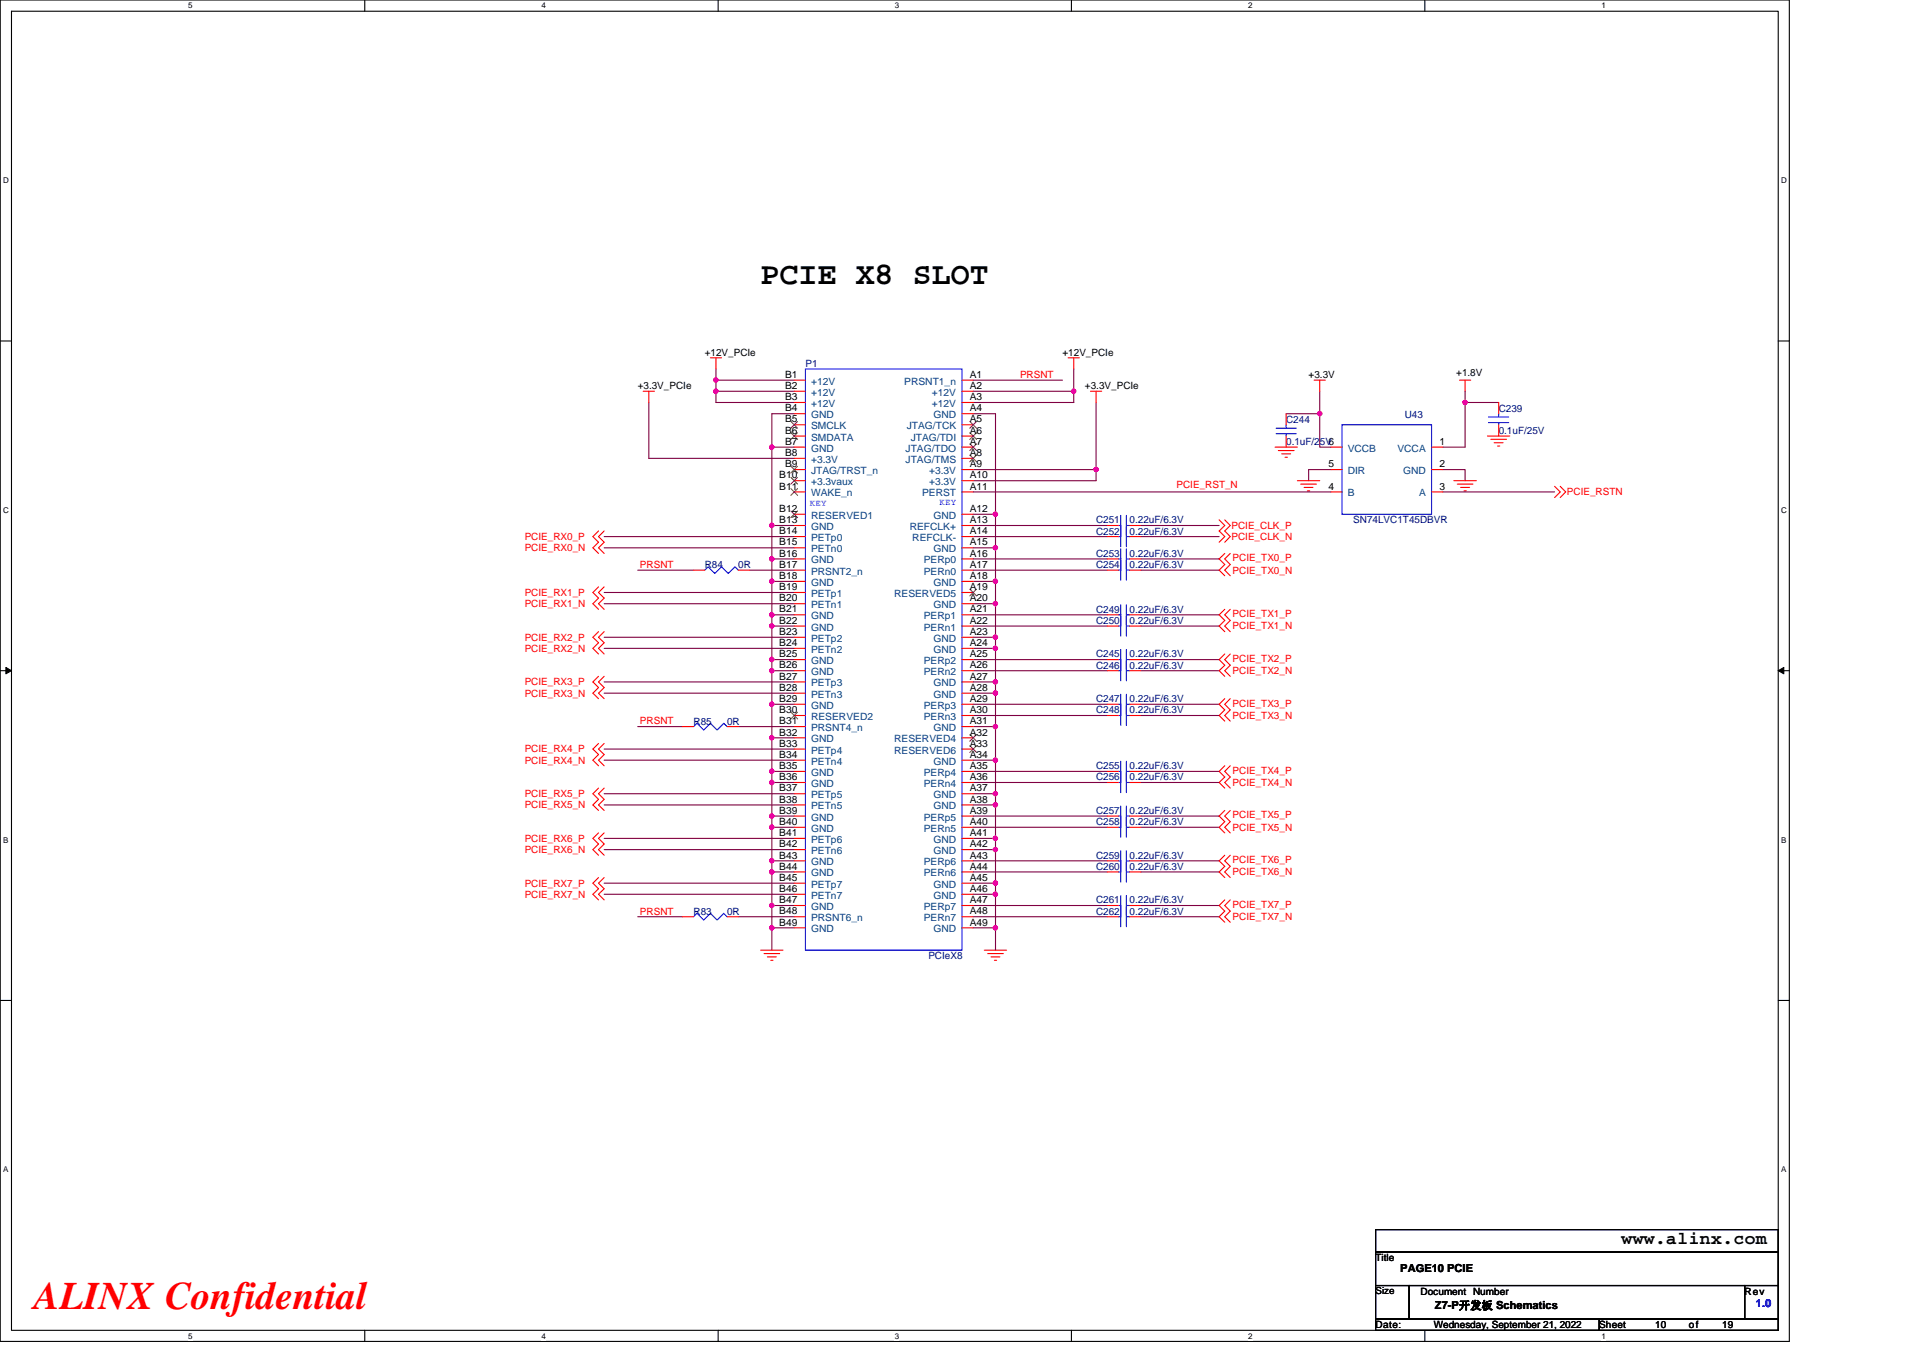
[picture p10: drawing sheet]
<svg xmlns="http://www.w3.org/2000/svg" width="297mm" height="210mm" viewBox="0 0 297 210" stroke-linecap="round" stroke-linejoin="round" font-family="sans-serif">
<path d="M0 0h276.4v207.3h-276.4zM1.8 1.7h272.9v203.8h-272.9z" fill="none" stroke="#000" stroke-width=".17"/>
<g fill="#fff">
<path d="M29.1 .2h.6v1.4h-.6z"/>
<path d="M29.1 205.7h.6v1.4h-.6z"/>
</g>
<path d="M56.3 0v1.7M56.3 205.5v1.8" fill="none" stroke="#000" stroke-width=".17"/>
<g fill="#fff">
<path d="M83.6 .2h.7v1.4h-.7z"/>
<path d="M83.6 205.7h.7v1.4h-.7z"/>
</g>
<path d="M110.9 0v1.7M110.9 205.5v1.8" fill="none" stroke="#000" stroke-width=".17"/>
<g fill="#fff">
<path d="M138.2 .2h.7v1.4h-.7z"/>
<path d="M138.2 205.7h.7v1.4h-.7z"/>
</g>
<path d="M165.5 0v1.7M165.5 205.5v1.8" fill="none" stroke="#000" stroke-width=".17"/>
<g fill="#fff">
<path d="M192.8 .2h.6v1.4h-.6z"/>
<path d="M192.8 205.7h.6v1.4h-.6z"/>
</g>
<path d="M220.1 0v1.7M220.1 205.5v1.8" fill="none" stroke="#000" stroke-width=".17"/>
<g fill="#fff">
<path d="M247.4 .2h.6v1.4h-.6z"/>
<path d="M247.4 205.7h.6v1.4h-.6z"/>
<path d="M.5 27.2h.8v1.4h-.8z"/>
<path d="M275.1 27.2h.9v1.4h-.9z"/>
<path d="M.5 78.1h.8v1.4h-.8z"/>
<path d="M275.1 78.1h.9v1.4h-.9z"/>
</g>
<path d="M0 52.7h1.8M274.7 52.7h1.7" fill="none" stroke="#000" stroke-width=".17"/>
<g fill="#fff">
<path d="M.5 129.1h.8v1.4h-.8z"/>
<path d="M275.1 129.1h.8v1.4h-.8z"/>
</g>
<path d="M0 103.6h1.8M274.7 103.6h1.7" fill="none" stroke="#000" stroke-width=".17"/>
<path d="M.9 103.1l.9 .5-.9 .5zM274.7 103.6l.8-.5v1z" fill="#000" stroke="#000" stroke-width=".15"/>
<g fill="#fff">
<path d="M.5 180h.8v1.4h-.8z"/>
<path d="M275.1 180h.8v1.4h-.8z"/>
</g>
<path d="M0 154.6h1.8M274.7 154.6h1.7M212.5 190h62.2v3.5h-62.2zM212.5 193.5h62.2v5.1h-62.2zM212.5 198.6h5.2v5.2h-5.2zM217.7 198.6h51.8v5.2h-51.8zM269.5 198.6h5.2v5.2h-5.2zM212.5 203.8h34.5v1.7h-34.5zM247 203.8h27.7v1.7h-27.7z" fill="none" stroke="#000" stroke-width=".17"/>
<g fill="none" stroke="#800040" stroke-width=".17">
<path d="M110.6 57v1.7M110.6 58.7v1.8M110.6 58.7h12.1M150.3 58.7h13.8M165.9 57v3.5M100.2 62.2v8.6h22.5M110.6 60.5v1.7h12.1M110.6 60.5h12.1M119.2 69.1h3.5M119.2 69.1v12.1M122.7 63.9h-3.5v5.2M150.3 79.5h3.5"/>
<path d="M150.3 63.9h3.5v15.6M150.3 60.5h15.6M150.3 72.6h19M150.3 76h55.3M153.8 79.5v5.1M165.9 60.5v1.7h-15.6M169.3 72.6v1.7h-19M169.3 62.2v10.4M198.7 63.9h5.2M203.9 63.9v5.2h1.7M203.9 60.5v3.4M205.6 72.6h-3.5v1.7"/>
<path d="M222.9 76h17.2M222.9 72.6h3.4v1.7M226.3 62.2v6.9h-3.4M226.3 60.5v1.7h5.2M93.3 91.5h29.4M93.3 93.3h29.4M93.3 98.5h29.4M93.3 82.9h29.4M93.3 84.6h29.4M98.5 88.1h8.6M115.8 88.1h6.9M119.2 81.2h3.5"/>
<path d="M119.2 86.4h3.5M119.2 89.8h3.5M119.2 95h3.5M119.2 96.7h3.5M119.2 81.2v5.2M119.2 86.4v3.4M119.2 89.8v5.2M119.2 95v1.7M119.2 96.7v5.2M150.3 84.6h3.5M150.3 89.8h3.5M150.3 93.3h3.5"/>
<path d="M150.3 98.5h3.5M150.3 88.1h20.7M150.3 86.4h20.7M150.3 96.7h20.7M150.3 95h20.7M150.3 82.9h20.7M150.3 81.2h20.7M153.8 84.6v5.2M153.8 89.8v3.5M153.8 93.3v5.2M153.8 98.5v1.7M176.2 81.2h12.1"/>
<path d="M176.2 82.9h12.1M176.2 88.1h12.1M176.2 86.4h12.1M176.2 95h12.1M176.2 96.7h12.1M93.3 100.2h29.4M93.3 115.7h29.4M93.3 117.5h29.4M93.3 105.4h29.4M93.3 107.1h29.4M98.5 112.3h6.9M114 112.3h8.7"/>
<path d="M119.2 101.9h3.5M119.2 103.6h3.5M119.2 108.8h3.5M119.2 114h3.5M119.2 114v5.2M119.2 101.9v1.7M119.2 119.2v1.7M119.2 103.6v5.2M119.2 108.8v5.2M119.2 119.2h3.5M150.3 100.2h3.5M150.3 105.4h3.5"/>
<path d="M150.3 107.1h3.5M150.3 112.3h3.5M150.3 103.6h20.7M150.3 101.9h20.7M150.3 110.6h20.7M150.3 108.8h20.7M150.3 119.2h20.7M150.3 117.5h3.5M153.8 100.2v5.2M153.8 105.4v1.7M153.8 107.1v5.2M153.8 117.5v5.1"/>
<path d="M153.8 112.3v5.2M176.2 110.6h12.1M176.2 108.8h12.1M176.2 103.6h12.1M176.2 101.9h12.1M176.2 119.2h12.1M93.3 122.6h29.4M93.3 124.4h29.4M93.3 129.5h29.4M93.3 131.3h29.4M93.3 136.5h29.4M93.3 138.2h29.4"/>
<path d="M119.2 120.9h3.5M119.2 126.1h3.5M119.2 126.1v1.7h3.5M119.2 127.8v5.2h3.5M119.2 134.7h3.5M119.2 134.7v5.2h3.5M119.2 139.9v3.5h3.5M119.2 120.9v5.2M119.2 133v1.7M150.3 124.4h3.5M150.3 129.5h3.5M150.3 131.3h3.5"/>
<path d="M150.3 136.5h3.5M150.3 138.2h3.5M150.3 120.9h20.7M150.3 127.8h20.7M150.3 126.1h20.7M150.3 134.7h20.7M150.3 133h20.7M150.3 139.9h20.7M150.3 122.6h3.5M153.8 122.6v1.8M153.8 124.4v5.1M153.8 129.5v1.8"/>
<path d="M153.8 131.3v5.2M153.8 136.5v1.7M153.8 138.2v5.2M176.2 120.9h12.1M176.2 127.8h12.1M176.2 126.1h12.1M176.2 134.7h12.1M176.2 133h12.1M176.2 139.9h12.1M98.5 141.6h6.9M114 141.6h8.7M119.2 143.4v3.4"/>
<path d="M150.3 143.4h3.5M150.3 141.6h20.7M153.8 143.4v3.4M176.2 141.6h12.1"/>
</g>
<g fill="#f0f" stroke="#f0f" stroke-width=".17">
<circle cx="110.6" cy="58.7" r=".34"/>
<circle cx="153.8" cy="89.8" r=".34"/>
<circle cx="153.8" cy="84.6" r=".34"/>
<circle cx="153.8" cy="93.3" r=".34"/>
<circle cx="153.8" cy="98.4" r=".34"/>
<circle cx="153.8" cy="105.4" r=".33"/>
<circle cx="153.8" cy="100.2" r=".34"/>
<circle cx="153.8" cy="107.1" r=".34"/>
<circle cx="153.8" cy="112.3" r=".34"/>
<circle cx="153.8" cy="143.4" r=".34"/>
<circle cx="119.2" cy="119.2" r=".34"/>
<circle cx="110.6" cy="60.4" r=".34"/>
<circle cx="153.8" cy="79.4" r=".33"/>
<circle cx="165.8" cy="60.4" r=".34"/>
<circle cx="119.2" cy="81.2" r=".34"/>
<circle cx="119.2" cy="69.1" r=".34"/>
<circle cx="119.2" cy="86.4" r=".34"/>
<circle cx="119.2" cy="89.8" r=".34"/>
<circle cx="119.2" cy="95" r=".34"/>
<circle cx="119.2" cy="96.7" r=".33"/>
<circle cx="119.2" cy="101.9" r=".34"/>
<circle cx="119.2" cy="120.9" r=".34"/>
<circle cx="119.2" cy="108.8" r=".34"/>
<circle cx="119.2" cy="103.6" r=".34"/>
<circle cx="119.2" cy="114" r=".33"/>
<circle cx="119.2" cy="143.4" r=".34"/>
<circle cx="169.3" cy="72.5" r=".34"/>
<circle cx="119.2" cy="126.1" r=".34"/>
<circle cx="119.2" cy="133" r=".34"/>
<circle cx="119.2" cy="127.8" r=".34"/>
<circle cx="119.2" cy="134.7" r=".34"/>
<circle cx="119.2" cy="139.9" r=".33"/>
<circle cx="153.8" cy="122.6" r=".33"/>
<circle cx="153.8" cy="117.5" r=".34"/>
<circle cx="153.8" cy="124.4" r=".34"/>
<circle cx="153.8" cy="131.3" r=".33"/>
<circle cx="153.8" cy="129.5" r=".34"/>
<circle cx="153.8" cy="136.4" r=".34"/>
<circle cx="153.8" cy="138.2" r=".34"/>
<circle cx="226.3" cy="62.2" r=".33"/>
<circle cx="203.9" cy="63.9" r=".34"/>
</g>
<g fill="none" stroke="#f00" stroke-width=".17">
<path d="M109.7 55.3h1.8M110.6 55.3v1.7M122.7 58.7h1.7M148.6 58.7h1.7M165 55.3h1.7M165.9 55.3v1.7M203 58.7h1.7M203.9 58.7v1.8M225.4 58.7h1.8M226.3 58.7v1.8M99.4 60.5h1.7M100.2 60.5v1.7"/>
<path d="M122.7 60.5h1.7M122.7 62.2h1.7M122.7 63.9h1.7M122.7 65.6h1.7M122.7 67.4h1.7M122.7 69.1h1.7M122.7 70.8h1.7M122.7 72.6h1.7M122.7 74.3h1.7M122.7 76h1.7M122.7 79.5h1.7M148.6 60.5h1.7"/>
<path d="M148.6 62.2h1.7M148.6 63.9h1.7M148.6 65.6h1.7M148.6 67.4h1.7M148.6 69.1h1.7M148.6 70.8h1.7M148.6 72.6h1.7M148.6 74.3h1.7M148.6 76h1.7M148.6 79.5h1.7M168.4 60.5h1.8M169.3 60.5v1.7"/>
<path d="M197 69.1h3.4M197.5 69.6h2.4M198 70.1h1.4M198.5 70.7h.4M198.7 67.4v1.7M198.7 63.9v1.7M200.4 74.3h3.5M200.9 74.8h2.4M201.4 75.3h1.4M201.9 75.8h.4M205.6 76h1.7M205.6 72.6h1.7"/>
<path d="M205.6 69.1h1.7M221.1 69.1h1.8M221.1 72.6h1.8M221.1 76h1.8M224.6 74.3h3.4M225.1 74.8h2.4M225.6 75.3h1.4M226.1 75.8h.4M229.8 67.4h3.4M230.3 67.9h2.4M230.8 68.4h1.4M231.3 68.9h.4"/>
<path d="M231.5 65.6v1.8M231.5 62.2v1.7M240.1 75.1l.9 .9-.9 .9M241 75.1l.8 .9-.8 .9M92.5 82l-.9 .9 .9 .9-.9 .8 .9 .9M92.5 90.7l-.9 .8 .9 .9-.9 .9 .9 .8M92.5 97.6l-.9 .9 .9 .8-.9 .9 .9 .8M93.3 82l-.8 .9 .8 .9-.8 .8 .8 .9M93.3 90.7l-.8 .8 .8 .9-.8 .9 .8 .8M93.3 97.6l-.8 .9 .8 .8-.8 .9 .8 .8M107.1 88.1h1.8M114 88.1h1.8"/>
<path d="M122.7 81.2h1.7M122.7 82.9h1.7M122.7 84.6h1.7M122.7 86.4h1.7M122.7 88.1h1.7M122.7 89.8h1.7M122.7 91.5h1.7M122.7 93.3h1.7M122.7 95h1.7M122.7 96.7h1.7M122.7 98.5h1.7M148.6 81.2h1.7"/>
<path d="M148.6 82.9h1.7M148.6 84.6h1.7M148.6 86.4h1.7M148.6 88.1h1.7M148.6 89.8h1.7M148.6 91.5h1.7M148.6 93.3h1.7M148.6 95h1.7M148.6 96.7h1.7M148.6 98.5h1.7M171 82.9h1.8M171 88.1h1.8"/>
<path d="M171 86.4h1.8M171 95h1.8M171 96.7h1.8M171 81.2h1.8M174.5 82.9h1.7M174.5 88.1h1.7M174.5 86.4h1.7M174.5 95h1.7M174.5 96.7h1.7M174.5 81.2h1.7M188.3 80.3l.9 .9-.9 .8 .9 .9-.9 .9M189.2 85.5l-.9 .9 .9 .8-.9 .9 .9 .9"/>
<path d="M189.2 94.1l-.9 .9 .9 .9-.9 .8 .9 .9M189.2 80.3l.8 .9-.8 .8 .8 .9-.8 .9M190 85.5l-.8 .9 .8 .8-.8 .9 .8 .9M190 94.1l-.8 .9 .8 .9-.8 .8 .8 .9M92.5 104.5l-.9 .9 .9 .8-.9 .9 .9 .9M92.5 114.9l-.9 .8 .9 .9-.9 .9 .9 .8M93.3 104.5l-.8 .9 .8 .8-.8 .9 .8 .9M93.3 114.9l-.8 .8 .8 .9-.8 .9 .8 .8M105.4 112.3h1.7M112.3 112.3h1.7M122.7 100.2h1.7M122.7 101.9h1.7"/>
<path d="M122.7 103.6h1.7M122.7 105.4h1.7M122.7 107.1h1.7M122.7 108.8h1.7M122.7 110.6h1.7M122.7 112.3h1.7M122.7 114h1.7M122.7 115.7h1.7M122.7 117.5h1.7M122.7 119.2h1.7M148.6 100.2h1.7M148.6 101.9h1.7"/>
<path d="M148.6 103.6h1.7M148.6 105.4h1.7M148.6 107.1h1.7M148.6 108.8h1.7M148.6 110.6h1.7M148.6 112.3h1.7M148.6 114h1.7M148.6 115.7h1.7M148.6 117.5h1.7M148.6 119.2h1.7M171 103.6h1.8M171 101.9h1.8"/>
<path d="M171 108.8h1.8M171 110.6h1.8M171 119.2h1.8M174.5 103.6h1.7M174.5 101.9h1.7M174.5 108.8h1.7M174.5 110.6h1.7M174.5 119.2h1.7M189.2 101l-.9 .9 .9 .9-.9 .8 .9 .9M189.2 107.9l-.9 .9 .9 .9-.9 .9 .9 .8M189.2 118.3l-.9 .9 .9 .9-.9 .8 .9 .9M190 101l-.8 .9 .8 .9-.8 .8 .8 .9"/>
<path d="M190 107.9l-.8 .9 .8 .9-.8 .9 .8 .8M190 118.3l-.8 .9 .8 .9-.8 .8 .8 .9M92.5 121.8l-.9 .8 .9 .9-.9 .9 .9 .8M92.5 128.7l-.9 .8 .9 .9-.9 .9 .9 .8M92.5 135.6l-.9 .9 .9 .8-.9 .9 .9 .8M93.3 121.8l-.8 .8 .8 .9-.8 .9 .8 .8M93.3 128.7l-.8 .8 .8 .9-.8 .9 .8 .8M93.3 135.6l-.8 .9 .8 .8-.8 .9 .8 .8M122.7 120.9h1.7M122.7 122.6h1.7M122.7 124.4h1.7M122.7 126.1h1.7"/>
<path d="M122.7 127.8h1.7M122.7 129.5h1.7M122.7 131.3h1.7M122.7 133h1.7M122.7 134.7h1.7M122.7 136.5h1.7M122.7 138.2h1.7M122.7 139.9h1.7M148.6 120.9h1.7M148.6 122.6h1.7M148.6 124.4h1.7M148.6 126.1h1.7"/>
<path d="M148.6 127.8h1.7M148.6 129.5h1.7M148.6 131.3h1.7M148.6 133h1.7M148.6 134.7h1.7M148.6 136.5h1.7M148.6 138.2h1.7M148.6 139.9h1.7M171 120.9h1.8M171 127.8h1.8M171 139.9h1.8M171 133h1.8"/>
<path d="M171 126.1h1.8M171 134.7h1.8M174.5 120.9h1.7M174.5 127.8h1.7M174.5 139.9h1.7M174.5 133h1.7M174.5 126.1h1.7M174.5 134.7h1.7M189.2 125.2l-.9 .9 .9 .9-.9 .8 .9 .9M189.2 132.1l-.9 .9 .9 .9-.9 .8 .9 .9M189.2 139l-.9 .9 .9 .9-.9 .8 .9 .9M190 125.2l-.8 .9 .8 .9-.8 .8 .8 .9"/>
<path d="M190 132.1l-.8 .9 .8 .9-.8 .8 .8 .9M190 139l-.8 .9 .8 .9-.8 .8 .8 .9M105.4 141.6h1.7M112.3 141.6h1.7M117.5 146.8h3.4M118 147.3h2.4M118.5 147.8h1.4M119.1 148.4h.3M122.7 141.6h1.7M122.7 143.4h1.7M148.6 141.6h1.7M148.6 143.4h1.7"/>
<path d="M152 146.8h3.5M152.6 147.3h2.4M153.1 147.8h1.3M153.6 148.4h.3M171 141.6h1.8M174.5 141.6h1.7"/>
</g>
<g fill="none" stroke="#00f" stroke-width=".17">
<path d="M124.4 57h24.2v89.8h-24.2zM173.1 79.6v3.1M174 79.6v3.1M197.1 66.2h3.1M197.1 67h3.1M198.7 67v.4M198.7 65.6v.6M207.3 65.6h13.8v13.9h-13.8zM229.9 64.4h3.1M229.9 65.3h3.1M231.5 65.3v.3M231.5 63.9v.5"/>
<path d="M108.9 88.1l.5-.5 1 1 1.1-1 1 1 1-1 .5 .5M172.8 82.9h.3M172.8 88.1h.3M172.8 86.4h.3M172.8 95h.3M172.8 96.7h.3M172.8 81.2h.3M173.1 81.4v3.1M173.1 86.6v3M173.1 84.8v3.1M173.1 93.5v3.1M173.1 95.2v3.1"/>
<path d="M174 81.4v3.1M174 86.6v3M174 84.8v3.1M174 93.5v3.1M174 95.2v3.1M174 82.9h.5M174 88.1h.5M174 86.4h.5M174 95h.5M174 96.7h.5M174 81.2h.5M107.1 112.3l.6-.5 1 1 1-1 1.1 1 1-1 .5 .5"/>
<path d="M172.8 103.6h.3M172.8 101.9h.3M172.8 108.8h.3M172.8 110.6h.3M172.8 119.2h.3M173.1 119.4v3.1M173.1 102.1v3.1M173.1 100.4v3.1M173.1 107.3v3.1M173.1 109v3.1M173.1 117.6v3.1M174 119.4v3.1"/>
<path d="M174 102.1v3.1M174 100.4v3.1M174 107.3v3.1M174 109v3.1M174 117.6v3.1M174 103.6h.5M174 101.9h.5M174 108.8h.5M174 110.6h.5M174 119.2h.5M172.8 120.9h.3M172.8 127.8h.3"/>
<path d="M172.8 139.9h.3M172.8 133h.3M172.8 126.1h.3M172.8 134.7h.3M173.1 126.3v3.1M173.1 138.4v3.1M173.1 131.4v3.2M173.1 124.5v3.2M173.1 133.2v3.1M174 126.3v3.1M174 138.4v3.1M174 131.4v3.2"/>
<path d="M174 124.5v3.2M174 133.2v3.1M174 120.9h.5M174 127.8h.5M174 139.9h.5M174 133h.5M174 126.1h.5M174 134.7h.5M107.1 141.6l.6-.5 1 1.1 1-1.1 1.1 1.1 1-1.1 .5 .5M172.8 141.6h.3M173.1 140.1v3.1M174 140.1v3.1"/>
<path d="M174 141.6h.5"/>
</g>
<g fill="none" stroke="#804000" stroke-width=".15">
<path d="M122.2 65.1l1 1.1M122.2 66.9l1 1M122.2 72.1l1 1M122.2 73.8l1 1M122.2 75.5l1 1M122.2 79l1 1M123.2 65.1l-1.1 1.1M123.2 66.9l-1.1 1M123.2 72.1l-1.1 1M123.2 73.8l-1.1 1M123.2 75.5l-1.1 1M123.2 79l-1.1 1"/>
<path d="M149.8 65.1l1.1 1.1M149.8 66.9l1.1 1M149.8 68.6l1.1 1M149.8 70.3l1.1 1.1M150.8 65.1l-1 1.1M150.8 66.9l-1 1M150.8 68.6l-1 1M150.8 70.3l-1 1.1M149.8 91l1.1 1.1M150.8 91l-1 1.1M122.2 110l1 1.1M123.2 110l-1.1 1.1"/>
<path d="M149.8 113.5l1.1 1M149.8 115.2l1.1 1.1M150.8 113.5l-1 1M150.8 115.2l-1 1.1"/>
</g>
<text font-size="6" fill="#f00" x="5.2" y="202.3">ALINX Confidential</text>
<text font-size="4.9" x="117.5" y="43.8">PCIE X8 SLOT</text>
<text font-size="2.8" x="250.5" y="192.3">www.alinx.com</text>
<g font-size="1.7">
<text x="216.3" y="196.6">PAGE10 PCIE</text>
<text x="221.7" y="202.3">Z7-P开发板 Schematics</text>
</g>
<text font-size="1.7" fill="#00f" x="271.2" y="202">1.0</text>
<g font-size="1.5">
<text x="108.9" y="54.9">+12V_PCIe</text>
<text x="121.3" y="58.4">B1</text>
<text x="149.8" y="58.4">A1</text>
<text x="164.1" y="54.9">+12V_PCIe</text>
<text x="202.1" y="58.4">+3.3V</text>
<text x="224.9" y="58.1">+1.8V</text>
<text x="98.5" y="60.1">+3.3V_PCIe</text>
<text x="121.3" y="60.1">B2</text>
<text x="121.3" y="61.8">B3</text>
<text x="121.3" y="63.6">B4</text>
<text x="121.3" y="65.3">B5</text>
<text x="149.8" y="60.1">A2</text>
<text x="149.8" y="61.8">A3</text>
<text x="149.8" y="63.6">A4</text>
<text x="149.8" y="65.3">A5</text>
<text x="167.6" y="60.1">+3.3V_PCIe</text>
<text x="121.3" y="67">B6</text>
<text x="121.3" y="68.7">B7</text>
<text x="121.3" y="70.5">B8</text>
<text x="149.8" y="68.7">A7</text>
<text x="149.8" y="70.5">A8</text>
<text x="149.8" y="67">A6</text>
<text x="222.3" y="68.7">1</text>
<text x="120.4" y="73.9">B10</text>
<text x="120.4" y="75.6">B11</text>
<text x="121.3" y="72.2">B9</text>
<text x="149.8" y="72.2">A9</text>
<text x="149.8" y="73.9">A10</text>
<text x="149.8" y="75.6">A11</text>
<text x="205.2" y="75.6">4</text>
<text x="205.2" y="72.2">5</text>
<text x="222.3" y="75.6">3</text>
<text x="222.3" y="72.2">2</text>
<text x="120.4" y="79.1">B12</text>
<text x="120.4" y="80.8">B13</text>
<text x="120.4" y="82.6">B14</text>
<text x="149.8" y="79.1">A12</text>
<text x="149.8" y="80.8">A13</text>
<text x="149.8" y="82.6">A14</text>
<text x="120.4" y="84.3">B15</text>
<text x="120.4" y="86">B16</text>
<text x="120.4" y="87.7">B17</text>
<text x="120.4" y="89.5">B18</text>
<text x="149.8" y="84.3">A15</text>
<text x="149.8" y="86">A16</text>
<text x="149.8" y="87.7">A17</text>
<text x="149.8" y="89.5">A18</text>
<text x="120.4" y="91.2">B19</text>
<text x="120.4" y="92.9">B20</text>
<text x="120.4" y="94.6">B21</text>
<text x="149.8" y="91.2">A19</text>
<text x="149.8" y="92.9">A20</text>
<text x="149.8" y="94.6">A21</text>
<text x="120.4" y="96.4">B22</text>
<text x="120.4" y="98.1">B23</text>
<text x="120.4" y="99.8">B24</text>
<text x="120.4" y="101.6">B25</text>
<text x="149.8" y="96.4">A22</text>
<text x="149.8" y="98.1">A23</text>
<text x="149.8" y="99.8">A24</text>
<text x="149.8" y="101.6">A25</text>
<text x="120.4" y="103.3">B26</text>
<text x="120.4" y="105">B27</text>
<text x="120.4" y="106.7">B28</text>
<text x="149.8" y="103.3">A26</text>
<text x="149.8" y="105">A27</text>
<text x="149.8" y="106.7">A28</text>
<text x="120.4" y="108.5">B29</text>
<text x="120.4" y="110.2">B30</text>
<text x="120.4" y="111.9">B31</text>
<text x="120.4" y="113.6">B32</text>
<text x="149.8" y="113.6">A32</text>
<text x="149.8" y="108.5">A29</text>
<text x="149.8" y="110.2">A30</text>
<text x="149.8" y="111.9">A31</text>
<text x="120.4" y="115.4">B33</text>
<text x="120.4" y="117.1">B34</text>
<text x="120.4" y="118.8">B35</text>
<text x="149.8" y="115.4">A33</text>
<text x="149.8" y="117.1">A34</text>
<text x="149.8" y="118.8">A35</text>
<text x="120.4" y="120.5">B36</text>
<text x="120.4" y="122.3">B37</text>
<text x="120.4" y="124">B38</text>
<text x="120.4" y="125.7">B39</text>
<text x="149.8" y="120.5">A36</text>
<text x="149.8" y="122.3">A37</text>
<text x="149.8" y="124">A38</text>
<text x="149.8" y="125.7">A39</text>
<text x="120.4" y="127.5">B40</text>
<text x="120.4" y="129.2">B41</text>
<text x="120.4" y="130.9">B42</text>
<text x="149.8" y="127.5">A40</text>
<text x="149.8" y="129.2">A41</text>
<text x="149.8" y="130.9">A42</text>
<text x="120.4" y="132.7">B43</text>
<text x="120.4" y="134.4">B44</text>
<text x="120.4" y="136.1">B45</text>
<text x="120.4" y="137.8">B46</text>
<text x="149.8" y="132.7">A43</text>
<text x="149.8" y="134.4">A44</text>
<text x="149.8" y="136.1">A45</text>
<text x="149.8" y="137.8">A46</text>
<text x="120.4" y="139.6">B47</text>
<text x="120.4" y="141.3">B48</text>
<text x="120.4" y="143">B49</text>
<text x="149.8" y="139.6">A47</text>
<text x="149.8" y="141.3">A48</text>
<text x="149.8" y="143">A49</text>
<text x="212.5" y="194.9">Title</text>
<text x="212.5" y="200">Size</text>
<text x="219.4" y="200">Document Number</text>
<text x="269.5" y="200">Rev</text>
<text x="212.5" y="205.2">Date:</text>
<text x="221.5" y="205.2">Wednesday, September 21, 2022</text>
<text x="247" y="205.2">Sheet</text>
<text x="255.7" y="205.2">10</text>
<text x="260.9" y="205.2">of</text>
<text x="266" y="205.2">19</text>
</g>
<g font-size="1.5" fill="#000080">
<text x="124.4" y="56.7">P1</text>
<text x="198.7" y="65.3">C244</text>
<text x="217" y="64.6">U43</text>
<text x="231.5" y="63.6">C239</text>
<text x="198.7" y="68.8">0.1uF/25V6</text>
<text x="231.5" y="67">0.1uF/25V</text>
<text x="169.3" y="82.6">C252</text>
<text x="169.3" y="80.9">C251</text>
<text x="174.5" y="82.6">0.22uF/6.3V</text>
<text x="174.5" y="80.9">0.22uF/6.3V</text>
<text x="209" y="80.9">SN74LVC1T45DBVR</text>
<text x="108.9" y="87.8">R84</text>
<text x="114" y="87.8">0R</text>
<text x="169.3" y="87.8">C254</text>
<text x="169.3" y="86">C253</text>
<text x="174.5" y="87.8">0.22uF/6.3V</text>
<text x="174.5" y="86">0.22uF/6.3V</text>
<text x="169.3" y="94.7">C249</text>
<text x="174.5" y="94.7">0.22uF/6.3V</text>
<text x="169.3" y="96.4">C250</text>
<text x="169.3" y="101.6">C245</text>
<text x="174.5" y="96.4">0.22uF/6.3V</text>
<text x="174.5" y="101.6">0.22uF/6.3V</text>
<text x="169.3" y="103.3">C246</text>
<text x="174.5" y="103.3">0.22uF/6.3V</text>
<text x="107.1" y="112">R85</text>
<text x="112.3" y="112">0R</text>
<text x="169.3" y="108.5">C247</text>
<text x="169.3" y="110.2">C248</text>
<text x="174.5" y="108.5">0.22uF/6.3V</text>
<text x="174.5" y="110.2">0.22uF/6.3V</text>
<text x="169.3" y="118.9">C255</text>
<text x="174.5" y="118.9">0.22uF/6.3V</text>
<text x="169.3" y="120.6">C256</text>
<text x="169.3" y="125.8">C257</text>
<text x="174.5" y="120.6">0.22uF/6.3V</text>
<text x="174.5" y="125.8">0.22uF/6.3V</text>
<text x="169.3" y="127.5">C258</text>
<text x="174.5" y="127.5">0.22uF/6.3V</text>
<text x="169.3" y="132.7">C259</text>
<text x="169.3" y="134.4">C260</text>
<text x="174.5" y="132.7">0.22uF/6.3V</text>
<text x="174.5" y="134.4">0.22uF/6.3V</text>
<text x="107.1" y="141.3">R83</text>
<text x="112.3" y="141.3">0R</text>
<text x="169.3" y="139.6">C261</text>
<text x="169.3" y="141.3">C262</text>
<text x="174.5" y="139.6">0.22uF/6.3V</text>
<text x="174.5" y="141.3">0.22uF/6.3V</text>
<text x="143.4" y="148.2">PCIeX8</text>
</g>
<g font-size="1.5" fill="#004080">
<text x="125.3" y="59.4">+12V</text>
<text x="139.7" y="59.4">PRSNT1_n</text>
<text x="125.3" y="61.2">+12V</text>
<text x="125.3" y="62.9">+12V</text>
<text x="125.3" y="64.6">GND</text>
<text x="144" y="61.2">+12V</text>
<text x="144" y="62.9">+12V</text>
<text x="144.2" y="64.6">GND</text>
<text x="125.3" y="66.3">SMCLK</text>
<text x="125.3" y="68.1">SMDATA</text>
<text x="125.3" y="69.8">GND</text>
<text x="125.3" y="71.5">+3.3V</text>
<text x="139.9" y="69.8">JTAG/TDO</text>
<text x="139.9" y="71.5">JTAG/TMS</text>
<text x="140.1" y="66.3">JTAG/TCK</text>
<text x="140.7" y="68.1">JTAG/TDI</text>
<text x="208.2" y="69.8">VCCB</text>
<text x="215.9" y="69.8">VCCA</text>
<text x="125.3" y="73.3">JTAG/TRST_n</text>
<text x="125.3" y="75">+3.3vaux</text>
<text x="125.3" y="76.7">WAKE_n</text>
<text x="142.4" y="76.7">PERST</text>
<text x="143.5" y="73.3">+3.3V</text>
<text x="143.5" y="75">+3.3V</text>
<text x="208.2" y="76.7">B</text>
<text x="208.2" y="73.3">DIR</text>
<text x="216.7" y="73.3">GND</text>
<text x="219.2" y="76.7">A</text>
<text x="125.3" y="80.2">RESERVED1</text>
<text x="125.3" y="81.9">GND</text>
<text x="125.3" y="83.6">PETp0</text>
<text x="140.5" y="81.9">REFCLK+</text>
<text x="140.9" y="83.6">REFCLK-</text>
<text x="144.2" y="80.2">GND</text>
<text x="125.3" y="85.3">PETn0</text>
<text x="125.3" y="87.1">GND</text>
<text x="125.3" y="88.8">PRSNT2_n</text>
<text x="142.7" y="87.1">PERp0</text>
<text x="142.7" y="88.8">PERn0</text>
<text x="144.2" y="85.3">GND</text>
<text x="125.3" y="90.5">GND</text>
<text x="125.3" y="92.2">PETp1</text>
<text x="125.3" y="94">PETn1</text>
<text x="125.3" y="95.7">GND</text>
<text x="138.1" y="92.2">RESERVED5</text>
<text x="142.7" y="95.7">PERp1</text>
<text x="144.2" y="90.5">GND</text>
<text x="144.2" y="94">GND</text>
<text x="125.3" y="97.4">GND</text>
<text x="125.3" y="99.2">PETp2</text>
<text x="125.3" y="100.9">PETn2</text>
<text x="142.7" y="97.4">PERn1</text>
<text x="144.2" y="99.2">GND</text>
<text x="144.2" y="100.9">GND</text>
<text x="125.3" y="102.6">GND</text>
<text x="125.3" y="104.3">GND</text>
<text x="125.3" y="106.1">PETp3</text>
<text x="125.3" y="107.8">PETn3</text>
<text x="142.7" y="102.6">PERp2</text>
<text x="142.7" y="104.3">PERn2</text>
<text x="144.2" y="106.1">GND</text>
<text x="144.2" y="107.8">GND</text>
<text x="125.3" y="109.5">GND</text>
<text x="125.3" y="111.3">RESERVED2</text>
<text x="125.3" y="113">PRSNT4_n</text>
<text x="142.7" y="109.5">PERp3</text>
<text x="142.7" y="111.3">PERn3</text>
<text x="144.2" y="113">GND</text>
<text x="125.3" y="114.7">GND</text>
<text x="125.3" y="116.4">PETp4</text>
<text x="125.3" y="118.2">PETn4</text>
<text x="125.3" y="119.9">GND</text>
<text x="138.1" y="114.7">RESERVED4</text>
<text x="138.1" y="116.4">RESERVED6</text>
<text x="142.7" y="119.9">PERp4</text>
<text x="144.2" y="118.2">GND</text>
<text x="125.3" y="121.6">GND</text>
<text x="125.3" y="123.3">PETp5</text>
<text x="125.3" y="125.1">PETn5</text>
<text x="142.7" y="121.6">PERn4</text>
<text x="144.2" y="123.3">GND</text>
<text x="144.2" y="125.1">GND</text>
<text x="125.3" y="126.8">GND</text>
<text x="125.3" y="128.5">GND</text>
<text x="125.3" y="130.2">PETp6</text>
<text x="125.3" y="132">PETn6</text>
<text x="142.7" y="126.8">PERp5</text>
<text x="142.7" y="128.5">PERn5</text>
<text x="144.2" y="130.2">GND</text>
<text x="144.2" y="132">GND</text>
<text x="125.3" y="133.7">GND</text>
<text x="125.3" y="135.4">GND</text>
<text x="125.3" y="137.2">PETp7</text>
<text x="142.7" y="133.7">PERp6</text>
<text x="142.7" y="135.4">PERn6</text>
<text x="144.2" y="137.2">GND</text>
<text x="125.3" y="138.9">PETn7</text>
<text x="125.3" y="140.6">GND</text>
<text x="125.3" y="142.3">PRSNT6_n</text>
<text x="142.7" y="140.6">PERp7</text>
<text x="142.7" y="142.3">PERn7</text>
<text x="144.2" y="138.9">GND</text>
<text x="125.3" y="144.1">GND</text>
<text x="144.2" y="144.1">GND</text>
</g>
<g font-size="1.5" fill="#f00">
<text x="157.6" y="58.4">PRSNT</text>
<text x="181.7" y="75.5">PCIE_RST_N</text>
<text x="242" y="76.5">PCIE_RSTN</text>
<text x="81" y="83.4">PCIE_RX0_P</text>
<text x="190.2" y="81.7">PCIE_CLK_P</text>
<text x="190.2" y="83.4">PCIE_CLK_N</text>
<text x="81" y="85.2">PCIE_RX0_N</text>
<text x="98.8" y="87.8">PRSNT</text>
<text x="190.4" y="86.7">PCIE_TX0_P</text>
<text x="190.4" y="88.6">PCIE_TX0_N</text>
<text x="81" y="92.1">PCIE_RX1_P</text>
<text x="81" y="93.8">PCIE_RX1_N</text>
<text x="190.4" y="95.4">PCIE_TX1_P</text>
<text x="81" y="99">PCIE_RX2_P</text>
<text x="81" y="100.7">PCIE_RX2_N</text>
<text x="190.4" y="97.3">PCIE_TX1_N</text>
<text x="81" y="105.9">PCIE_RX3_P</text>
<text x="81" y="107.6">PCIE_RX3_N</text>
<text x="190.4" y="102.3">PCIE_TX2_P</text>
<text x="190.4" y="104.2">PCIE_TX2_N</text>
<text x="98.8" y="111.9">PRSNT</text>
<text x="190.4" y="109.2">PCIE_TX3_P</text>
<text x="190.4" y="111.1">PCIE_TX3_N</text>
<text x="81" y="116.3">PCIE_RX4_P</text>
<text x="81" y="118">PCIE_RX4_N</text>
<text x="190.4" y="119.5">PCIE_TX4_P</text>
<text x="81" y="123.2">PCIE_RX5_P</text>
<text x="81" y="124.9">PCIE_RX5_N</text>
<text x="190.4" y="121.5">PCIE_TX4_N</text>
<text x="81" y="130.1">PCIE_RX6_P</text>
<text x="81" y="131.8">PCIE_RX6_N</text>
<text x="190.4" y="126.4">PCIE_TX5_P</text>
<text x="190.4" y="128.4">PCIE_TX5_N</text>
<text x="81" y="137">PCIE_RX7_P</text>
<text x="190.4" y="133.4">PCIE_TX6_P</text>
<text x="190.4" y="135.3">PCIE_TX6_N</text>
<text x="81" y="138.7">PCIE_RX7_N</text>
<text x="98.8" y="141.3">PRSNT</text>
<text x="190.4" y="140.3">PCIE_TX7_P</text>
<text x="190.4" y="142.2">PCIE_TX7_N</text>
</g>
<g font-size="1.4" fill="#00f">
<text x="145.1" y="78">KEY</text>
<text x="125.1" y="78.2">KEY</text>
</g>
<g font-size="1.2">
<text x="29.1" y="1.3">5</text>
<text x="83.6" y="1.3">4</text>
<text x="138.2" y="1.3">3</text>
<text x="192.8" y="1.3">2</text>
<text x="247.4" y="1.3">1</text>
<text x=".5" y="28.3">D</text>
<text x="275.1" y="28.3">D</text>
<text x=".5" y="79.2">C</text>
<text x="275.1" y="79.2">C</text>
<text x=".5" y="130.2">B</text>
<text x="275.1" y="130.2">B</text>
<text x=".5" y="181.1">A</text>
<text x="275.1" y="181.1">A</text>
<text x="29.1" y="206.8">5</text>
<text x="83.6" y="206.8">4</text>
<text x="138.2" y="206.8">3</text>
<text x="192.8" y="206.8">2</text>
<text x="247.4" y="206.8">1</text>
</g>
</svg>
